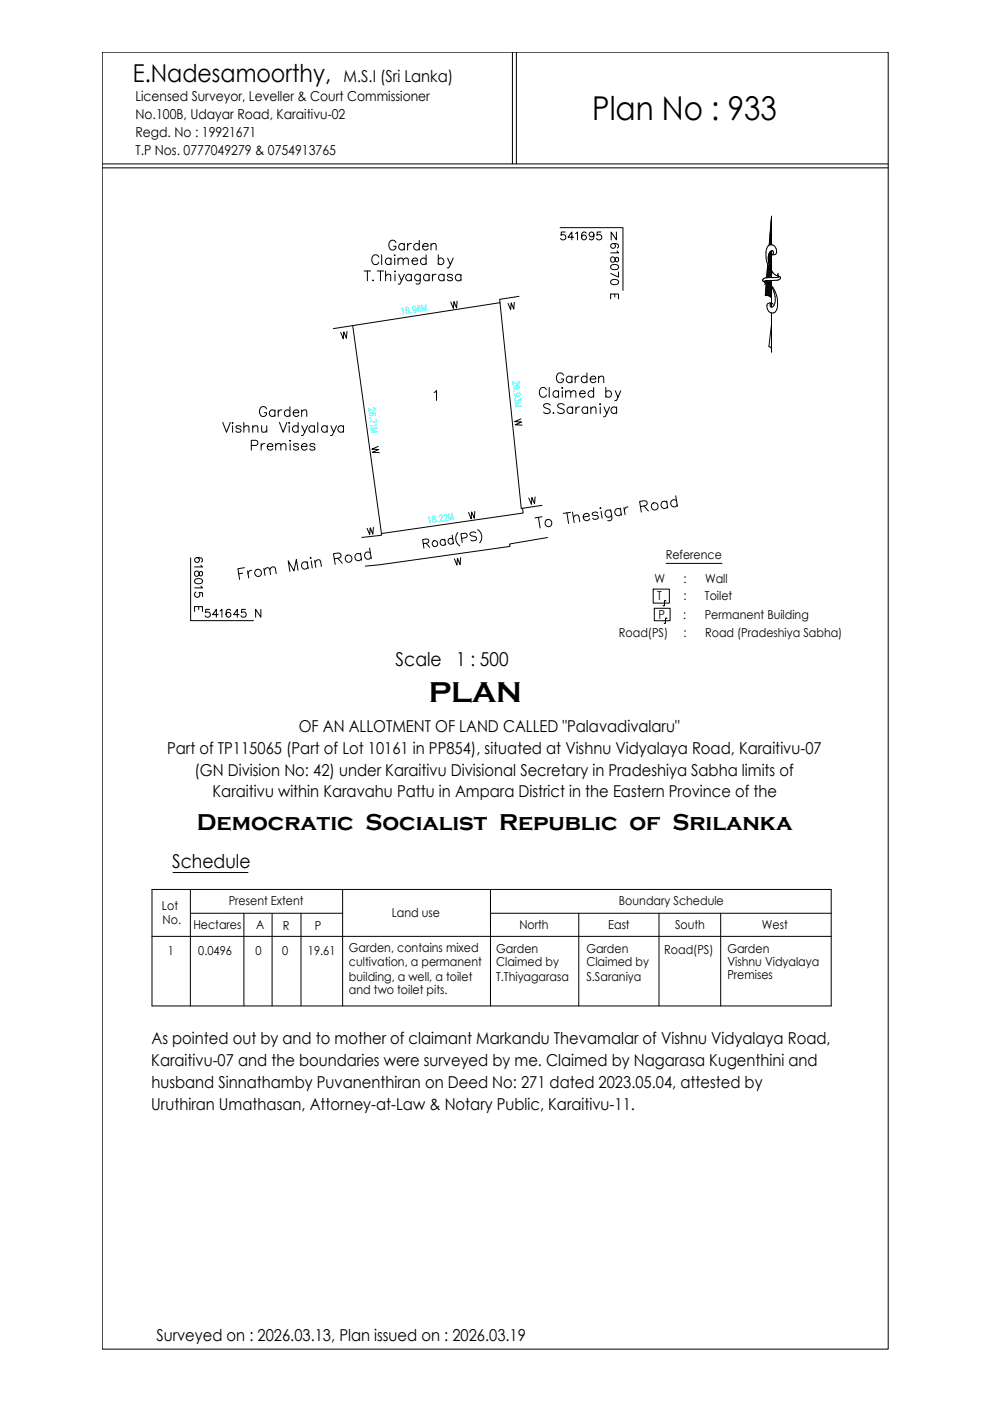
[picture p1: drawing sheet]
<svg xmlns="http://www.w3.org/2000/svg" width="210mm" height="297mm" viewBox="0 0 210 297" stroke-linecap="round" stroke-linejoin="round" font-family="sans-serif">
<!-- layer: BOUND-W-GEN -->
<path d="M74.8 69l-4.1 .7M110.1 62.8l-4.2 .7 .1 .7M110.8 107.8l.1 1-30 4.3v.4l-4.2 .4M114.9 107.1l-4.4 .7-4.5-43.6-31.2 4.8 6.1 44.1M116.1 114l-8 1.3v.6l-27.6 3.8-3 .3" fill="none" stroke="#000" stroke-width=".21"/>
<!-- layer: BOUND-OTHER-GEN -->
<g fill="none" stroke="#000" stroke-width=".21">
<path d="M21.7 11.1h166.6v274.9h-166.6zM108.6 11.1v23.7M109.5 11.1v23.7M21.7 35.6h166.6M21.7 34.8h166.6M118.7 48.3h13.4v13.3M40.4 118.3v13.3h13.3M141.2 119.5h11.9M138.5 124.9h3.4v3h-3.4zM138.7 129h3.4v2.6h-3.4zM32.2 188.6h144v24.7h-144zM32.2 198.5h144"/>
<path d="M36.7 185h15.9M40.4 193.6h32.2M40.4 188.6v24.7M51.7 193.6v19.7M57.7 193.8v19.5M63.8 193.6v19.7M72.6 188.6v24.7M104 193.6h72.2M104 188.6v24.7M122.7 193.6v19.7M139.7 193.6v19.7M152.8 193.6v19.7"/>
</g>
<!-- layer: CLI-ARR-NOR -->
<g fill="none" stroke="#000" stroke-width=".21">
<path d="M161.7 59.4l.1 .2M161.8 59.6l.4 .3M161.9 59.1l-.2 .3M162.1 59.7l.1 .2M162.2 59.6h-.1M162.2 59.9l.1 .3-.2 .1M162.3 59.7a4.6 4.6 0 0 1 2.5 3.8M162.5 59.9h1.1M162.5 59.8h1.1M162.5 59.6h1.1M162.5 59.5l-.2 3.2M162.6 58.7h1"/>
<path d="M162.6 58.6h1M162.6 58.5h1M162.6 58.3h1M162.6 58.2h1M162.6 58.1h1M162.6 57.9h1M162.6 57.8h1M162.7 57.5h.9M162.7 57.7h.9M162.7 57.4h.8M162.7 57.3h.7M162.7 57.1h.6"/>
<path d="M162.7 57h.5M162.7 56.9h.4M162.7 56.8h.4M162.7 56.6h.3M162.8 56.4h.1M162.8 56.1l-.2 2.8M162.9 52.2a1.13 1.13 0 0 1 1.3-.1 1.13 1.13 0 0 1 .5 1.2v.2M162.9 52.2a4.9 4.9 0 0 0 .1 4.3h-.3M162.9 54.5h.7M162.9 54.6h.7M162.9 54.8h.7M162.9 54.6l.2 1.5 .8 1.8"/>
<path d="M162.9 54.4h.7M162.9 54.9h.7M162.9 55h.7M162.9 55.2h.7M162.9 54.3h.7M162.9 55.3h.7M162.9 54.1h.7M162.9 55.4h.7M163 55.6h.6M163 56.5l.3 .7M163 54h.6M163 55.7h.6"/>
<path d="M163 55.8h.6M163 53.9h.6M163.1 56h.5M163.1 53.7h.5M163.1 51.9h.5M163.1 51.7h.5M163.1 53.6h.5M163.1 51.6h.5M163.1 51.5h.5M163.1 56.3h.5M163.1 51.3h.5M163.2 51.2h.4"/>
<path d="M163.2 53.6l-.3 1M163.2 53.5h.4M163.2 51.1h.4M163.2 50.9h.4M163.2 50.8h.4M163.2 56.4h.4M163.2 50.7h.4M163.2 50.6h.4M163.2 50.4h.4M163.2 50.3h.4M163.2 56.6h.4M163.2 50.2h.4"/>
<path d="M163.2 50h.4M163.3 49.9h.3M163.3 49.8h.3M163.3 49.6h.3M163.3 56.7h.3M163.3 49.2h.3M163.3 49.4h.3M163.3 53.3h.3M163.3 49.1h.3M163.3 49h.3M163.3 53.7l.5 .3M163.3 56.8h.3"/>
<path d="M163.3 48.8h.3M163.3 57.2l.9 .9 .8 .5M163.3 48.7h.3M163.4 48.6h.2M163.4 48.4h.2M163.4 48.3h.2M163.4 56.9h.2M163.4 48.2h.2M163.4 48.1h.2M163.4 47.9h.2M163.4 47.8h.2M163.4 47.7h.2"/>
<path d="M163.4 57.1h.2M163.4 47.5h.2M163.4 47.4h.2M163.5 47.3h.1M163.5 47.1h.1M163.5 46.9h.1M163.5 46.7h.1M163.5 54.6h.1M163.5 54.5h.1M163.5 54.3h.1M163.5 54.2h.1M163.6 53.2l-.4 .4"/>
<path d="M163.6 56.2h-.5h.5M163.6 51.9v-6.1l-.5 6.2M163.6 47h.1M163.6 49.5h-.3h.3M163.6 59.5v1.1M163.6 59.5l-1.4 .1M163.6 53.2v5.7M163.6 58.8l-1.3 .1-.4 .2M163.8 53.2h-.2M163.8 53.2a.52 .52 0 0 1 0 .8M163.8 54h.3M164.4 53.9l-.3 .1"/>
<path d="M164.7 53.5l-.3 .4M164.9 58.1l.1 .3M164.9 58.4l.6 .5M165 58.4l.1 .3-.2 .1-1.3 .1M165.1 58l-.2 .1M165.1 59.3l-1.5 .2M165.5 58.9l-.4 .4M162.3 62.5h1.3M162.3 62.4h1.3M162.3 62.3h1.3M162.3 62.1h1.3M162.3 62h1.3"/>
<path d="M162.3 61.9h1.3M162.3 61.7h1.3M162.3 61.6h1.3M162.4 61.5h1.2M162.4 61.2h1.2M162.4 61.3h1.2M162.4 61.1h1.2M162.4 60.9h1.2M162.4 60.8h1.2M162.4 60.7h1.1M162.4 60.6h1.2M162.4 60.4h1.2"/>
<path d="M162.4 60.3h1.2M162.5 60.2h1.1M162.5 60h1.1M163.1 62.8h.5M163.3 62.9h.3M163.3 60.4l.8 1.5M163.5 64.2l-.2 .6M163.5 64.3l.4 .2M163.5 63.1h.1M163.5 64.2a.77 .77 0 0 0-.9 .4 .77 .77 0 0 0 .1 .9 1.1 1.1 0 0 0 1.3 .8M163.6 66.4v2.4l-.6 4.7 .3 .1 .3 .3M163.6 62.6l-1.3 .1a1.39 1.39 0 0 1 1.3 .4"/>
<path d="M163.6 60.7v4.4M163.6 68.8v5.9M164.1 61.9a2.75 2.75 0 0 1-.4 3.2h-.3l-.1-.3M164.4 66.1l-.4 .2M164.8 63.5v.3a3.1 3.1 0 0 1-.4 2.3"/>
</g>
<!-- layer: TEXT-INFO-PLAN -->
<g fill="none" stroke="#000" stroke-width=".21">
<path d="M77.2 57.5h1.4M77.9 57.5v2M79.1 59.3v.2l.1-.1M80 57.5h1.4M80.3 54.5a.76 .76 0 0 0-.9-.5 .76 .76 0 0 0-.6 .8 .91 .91 0 0 0 .2 1 .91 .91 0 0 0 1 .2l.3-.4M80.7 57.5v2M81.8 58.6l.5-.4h.5v1.3M81.8 57.5v2M83.7 57.5v.2zM83.7 58.2v1.3M84.5 58.2l.6 1.3 .6-1.3M85.1 59.5l-.3 .6-.4 .1"/>
<path d="M87.2 58.4a.67 .67 0 0 0-1 0 .67 .67 0 0 0 0 .9 .67 .67 0 0 0 1-.1M87.2 58.2v1.3M89.1 58.2v1.5a.55 .55 0 0 1-.3 .5 .55 .55 0 0 1-.6-.1M89.1 58.4a.67 .67 0 0 0-1 0 .67 .67 0 0 0 0 .9 .67 .67 0 0 0 1-.1M91 58.4a.66 .66 0 0 0-1 0 .66 .66 0 0 0 0 .9 .66 .66 0 0 0 1-.1M91 58.2v1.3M91.7 58.2v1.3M92.5 58.2a.66 .66 0 0 0-.8 .5M94.2 58.4a.66 .66 0 0 0-1 0 .66 .66 0 0 0 0 .9 .66 .66 0 0 0 1-.1M94.2 58.2v1.3M94.9 54.7l.6 1.4 .6-1.4M95.5 56.1l-.4 .7h-.3"/>
<path d="M95.9 58.4a.63 .63 0 0 0-1 0l.1 .2 .8 .3 .1 .3a.63 .63 0 0 1-1 0M97.7 58.4a.66 .66 0 0 0-.9 0 .66 .66 0 0 0 0 .9 .66 .66 0 0 0 .9-.1M97.7 58.2v1.3M129.6 54.6a.62 .62 0 0 1 .7 0 .62 .62 0 0 1 .2 .7 .33 .33 0 0 0 .6 .1 .61 .61 0 0 0-.2-.8l-.4 .2a.6 .6 0 0 1-.2 .7 .6 .6 0 0 1-.7-.1zM129.6 56.3a1.06 1.06 0 0 1 1.5 .2v.2a.96 .96 0 0 1-1.6 0zM129.6 59.5a1.06 1.06 0 0 1 1.5 .2v.2a.96 .96 0 0 1-1.6 0zM131.1 57.7v1.1l-1.6-.8M73.6 70.3l-.2 1.4-.5-1.3-.1 1.4-.6-1.3M96.9 63.8l-.1 1.5-.6-1.4-.1 1.5-.5-1.4M109.1 64.1l-.2 1.4-.5-1.3-.1 1.5-.6-1.4M129.5 63.4v-1.1h1.6v1.1M130.3 62.3v.7"/>
<path d="M47.2 89.6l.8 2 .8-2M49.3 89.6v.2zM49.3 90.3v1.3M51.1 90.6a.63 .63 0 0 0-1.1 0l.1 .2 .9 .3 .1 .3a.63 .63 0 0 1-1.1 0M51.7 90.7l.5-.4 .5 .1 .1 1.2M51.7 89.6v2M53.6 90.7l.5-.4 .5 .1 .1 1.2M53.6 90.3v1.3M55.5 90.3l.1 1.3h.5l.5-.3M56.6 90.3v1.3M59.2 89.6l.8 2 .8-2M61.3 90.3v1.3"/>
<path d="M63.2 90.6a.66 .66 0 0 0-1-.1 .66 .66 0 0 0 0 .9 .66 .66 0 0 0 1 0M63.2 89.6v2M64 90.3l.6 1.3 .6-1.3M66.7 90.6a.67 .67 0 0 0-1-.1 .67 .67 0 0 0 0 .9 .67 .67 0 0 0 1 0M66.7 90.3v1.3M67.4 89.6v2M69.4 90.6a.67 .67 0 0 0-1-.1 .67 .67 0 0 0 0 .9 .67 .67 0 0 0 1 0M69.4 90.3v1.3M70.2 90.3l.5 1.3 .6-1.3M70.7 91.6l-.4 .7h-.2M72.8 90.6a.67 .67 0 0 0-.9-.1 .67 .67 0 0 0 0 .9 .67 .67 0 0 0 .9 0M72.8 90.3v1.3"/>
<path d="M92.1 83.2l.5-.4v2.1M115.9 82.7a.77 .77 0 0 0-.9-.6 .77 .77 0 0 0-.6 .8 .91 .91 0 0 0 .2 1 .91 .91 0 0 0 1 .2l.3-.4M116.4 82.2v2M116.6 85.9a.79 .79 0 0 0-.7-.3 .79 .79 0 0 0-.6 .5l.2 .3 .7 .3a.5 .5 0 0 1 .4 .4 .5 .5 0 0 1-.2 .5 .97 .97 0 0 1-1.1-.2M117.3 87.5v.2l.1-.1M118.4 83.1a.66 .66 0 0 0-.9-.1 .66 .66 0 0 0 0 1 .66 .66 0 0 0 .9-.1M118.4 82.8v1.4M119.2 82.8v1.4M119.6 85.9a.78 .78 0 0 0-.7-.3 .78 .78 0 0 0-.7 .5l.2 .3 .8 .3a.5 .5 0 0 1 .4 .4 .5 .5 0 0 1-.2 .5 .96 .96 0 0 1-1.2-.2M119.9 83.2l.5-.4 .5 .1 .1 1.3M119.9 82.8v1.4M121 83.2l.5-.4 .5 .1 .1 1.3"/>
<path d="M121.4 86.6a.67 .67 0 0 0-1-.1 .67 .67 0 0 0 0 1 .67 .67 0 0 0 1-.1M121.4 86.3v1.4M122.1 86.3v1.4M122.9 83.4h1.2a.64 .64 0 0 0-.9-.5 .64 .64 0 0 0-.2 1 .63 .63 0 0 0 1.1 0M122.9 86.3a.66 .66 0 0 0-.8 .6M124.6 86.6a.67 .67 0 0 0-1-.1 .67 .67 0 0 0 0 1 .67 .67 0 0 0 1-.1M124.6 86.3v1.4M125.3 86.7l.5-.4 .5 .1 .1 1.3M125.3 86.3v1.4M125.9 83.1a.66 .66 0 0 0-1-.1 .66 .66 0 0 0 0 1 .66 .66 0 0 0 1-.1M125.9 82.2v2M127.3 85.6v.2z"/>
<path d="M127.3 86.3v1.4M128.1 86.3l.6 1.4 .5-1.4M128.4 83.1a.67 .67 0 0 1 1-.1 .67 .67 0 0 1 0 1 .67 .67 0 0 1-1-.1M128.4 82.2v2M128.7 87.7l-.3 .6-.4 .1M130.4 82.8l.6 1.4 .6-1.4M130.7 86.6a.67 .67 0 0 0-.9-.1 .67 .67 0 0 0 0 1 .67 .67 0 0 0 .9-.1M130.7 86.3v1.4M131 84.2l-.3 .6-.4 .1M41.8 118.2a.52 .52 0 0 1 .4 .7 .52 .52 0 0 1-.8 .2 .52 .52 0 0 1 .1-.8l.3-.1a.78 .78 0 0 1 1.1 .7l-.2 .3M42.6 119.8l.3 .4h-1.6M65.1 119l.3 1.6"/>
<path d="M65.2 119.4a.73 .73 0 0 0-1.1 0 .73 .73 0 0 0 .2 1.1 .73 .73 0 0 0 1-.3M65.9 118.2v.2l-.1-.1zM66 118.9l.2 1.5M66.7 118.8l.3 1.5M66.8 119.2l.5-.5h.5l.3 1.4M70.9 118.5l1.3-.3a.54 .54 0 0 0-.2-.9l-1.3 .1 .4 2.3M71.6 118.4l1 1M76.4 117.3l.3 1.5M76.5 117.6a.73 .73 0 0 0-1.1 0 .73 .73 0 0 0 .2 1.1 .73 .73 0 0 0 1-.2M78.4 116.2l.3 2.3M78.5 117.3a.73 .73 0 0 0-1 0 .73 .73 0 0 0 .1 1.1 .73 .73 0 0 0 1.1-.3M79.2 111.8l-.1 1.4-.6-1.3-.1 1.5-.6-1.4"/>
<path d="M89.7 115.3l1.1-.3 .1-.3-.1-.3-.4-.1-.8 .1 .3 1.8M90.3 115.2l.8 .9M94.3 114.3l.2 1.3M94.3 114.6a.6 .6 0 0 0-.9 0 .6 .6 0 0 0 .2 .9 .6 .6 0 0 0 .8-.2M95.9 113.4l.2 1.9M96 114.3a.6 .6 0 0 0-.9 .1 .6 .6 0 0 0 .2 .9 .6 .6 0 0 0 .8-.3M97.1 112.9a1.93 1.93 0 0 0 .4 2.8M97.7 118.3l-.2 1.4-.5-1.3-.1 1.4-.6-1.3M97.9 114.1l.8-.1 .4-.4a.48 .48 0 0 0-.6-.5l-.8 .1 .3 1.8M100.7 108.4l-.1 1.5-.6-1.4-.1 1.5-.6-1.4M100.9 113a.7 .7 0 0 0-.8-.2 .7 .7 0 0 0-.4 .5l.2 .3 .9 .2 .3 .5a.84 .84 0 0 1-1.3 .2M101.3 112.3a1.93 1.93 0 0 1 .4 2.8"/>
<path d="M113.5 105.4l-.2 1.4-.5-1.3-.1 1.4-.6-1.3M114.2 109.7l.3 2.2M114.9 109.6l-1.5 .2M120.2 108.7l.4 2.3M121 108.6l-1.6 .3M121.4 108.5l.3 2.3M121.6 109.7l.4-.5h.6l.3 1.4M123.7 109.6l1.2-.2a.71 .71 0 0 0-1-.4 .71 .71 0 0 0-.1 1.2 .69 .69 0 0 0 1.2-.2M126.7 108.8a.69 .69 0 0 0-1.2 .2l.4 .3 .8 .1 .2 .3a.69 .69 0 0 1-1.2 .2M127.3 107.6v.2l-.1-.1zM127.4 108.4l.3 1.5M129.5 108.1l.3 1.7a.6 .6 0 0 1-.3 .5 .6 .6 0 0 1-.6 .1"/>
<path d="M129.5 108.4a.73 .73 0 0 0-1 0 .73 .73 0 0 0 .1 1.1 .73 .73 0 0 0 1.1-.3M131.5 107.7l.3 1.5M131.6 108.1a.74 .74 0 0 0-1.1 0 .74 .74 0 0 0 .2 1.1 .74 .74 0 0 0 1-.3M132.3 107.6l.2 1.5M133.1 107.5a.73 .73 0 0 0-.7 .8M135.8 107.4l1.3-.3a.53 .53 0 0 0-.2-.9l-1.3 .1 .4 2.3M136.5 107.3l1 1M141.3 106.2l.3 1.5M141.4 106.5a.73 .73 0 0 0-1.1 .1 .73 .73 0 0 0 .2 1.1 .73 .73 0 0 0 1-.3M143.3 105.1l.3 2.3M143.4 106.2a.73 .73 0 0 0-1 .1 .73 .73 0 0 0 .1 1 .73 .73 0 0 0 1.1-.2M41.3 122.9l.7-.2a.75 .75 0 0 1 .9 .4v.2a.96 .96 0 0 1-1.6 0z"/>
<path d="M41.4 121.2a.62 .62 0 0 1 .7 0 .62 .62 0 0 1 .2 .7 .34 .34 0 0 0 .5 .1 .62 .62 0 0 0-.1-.8h-.3l-.2 .5a.48 .48 0 0 1-.4 .5 .48 .48 0 0 1-.5-.4zM41.6 125.5a.59 .59 0 0 0-.3 .9 .59 .59 0 0 0 .9 .1 .59 .59 0 0 0 0-.9l.7 .1v.8M42.6 124.3l.3 .3h-1.6M51.5 121.5l-.9 .2M51.8 120.4l-1.4 .2 .4 2.2M52.5 121l.2 1.5M53.4 120.9a.74 .74 0 0 0-.8 .8M55.9 120.5l.3 1.5M56 120.9l.5-.5h.5l.4 1.4M57.2 120.7l.5-.5h.5l.4 1.4M63.2 120.9l-.4-2.3-.5 2.4-1.2-2.1 .4 2.3"/>
<circle cx="73.9" cy="118.4" r=".76"/>
<circle cx="92.2" cy="115.2" r=".62"/>
<circle cx="116.3" cy="110.9" r=".76"/>
<circle cx="138.8" cy="107.3" r=".75"/>
<circle cx="54.7" cy="121.4" r=".76"/>
</g>
<g fill="none" stroke="#0ff" stroke-width=".21">
<path d="M85.1 65.6l.3-.3 .2 1.3M86 65.3l.1 .3a.48 .48 0 0 1 .6 .2 .48 .48 0 0 1-.1 .6 .42 .42 0 0 1-.6-.3 .42 .42 0 0 1 .5-.5l.1-.2-.1-.2zM87.2 66.2v.1M88.1 65.3l-.1 .3a.36 .36 0 0 1-.5-.3 .36 .36 0 0 1 .6-.2v.2a.65 .65 0 0 1-.2 .9l-.3-.1M89.1 64.9l-.3-.1a.76 .76 0 0 0 .2 1.3 .39 .39 0 0 0 .2-.5 .39 .39 0 0 0-.5-.2l-.1 .3M90.4 65.9l-.2-1.4-.2 1.4-.6-1.2 .2 1.3M78.5 88.6h.1M78.6 90.9l1.4-.2-1.3 .6 1.3 .2-1.3 .2M78.7 87.5l.3 .1a.36 .36 0 0 1-.3 .6 .36 .36 0 0 1-.2-.6l.2-.1a.64 .64 0 0 1 .9 .3l-.1 .2M79.2 86.5h.2l.1 .3-.3 .3-1.1-.6 .1 .7M79.6 89.9l.3 .3-1.3 .1M79.8 88.9v.7l-1.3-.3"/>
<path d="M109.1 82.9l-.1 .1M109.2 83.5l-.2 .2a.77 .77 0 0 0 1.4-.1 .38 .38 0 0 0-.6-.3 .38 .38 0 0 0-.1 .7h.3M109.2 85.4l1.3-.1-1.2 .5 1.3 .3-1.3 .2M109.3 81.9l.3 .1a.36 .36 0 0 1-.3 .5 .36 .36 0 0 1-.3-.6h.3a.63 .63 0 0 1 .9 .3l-.2 .2M109.7 80.8l.4 .2-.1 .3-.1 .1-1.2-.5 .1 .7M110.4 84.4l.1 .5-.5-.2a.39 .39 0 0 1-.6 .4 .39 .39 0 0 1 0-.7M90.8 109.9l.2-.3 .2 1.3M91.7 109.5v.4a.49 .49 0 0 1 .6 .2 .49 .49 0 0 1-.1 .6 .42 .42 0 0 1-.5-.3 .42 .42 0 0 1 .4-.5l.2-.2-.1-.2zM92.8 110.5l.1 .1M93.2 109.6v-.3l.3-.1 .3 .3-.5 1.1 .7-.1M94.2 109.4v-.2l.3-.2 .3 .4-.5 1 .7-.1M96.1 110.1l-.2-1.3-.2 1.4-.6-1.2 .2 1.3"/>
</g>
<!-- layer: VIR-CLITCH -->
<path d="M141.2 127.4h-.3v1l-.3-.1M141.4 131.2l-.3-.1v1h-.3" fill="none" stroke="#000" stroke-width=".21"/>
<text font-size="7" x="125.6" y="25.4">Plan No : 933</text>
<text font-size="6.3" x="90.9" y="148.9">PLAN</text>
<g font-size="5.3">
<text x="81.1" y="54.3">Garden</text>
<text x="53.6" y="89.6">Garden</text>
<text x="52.2" y="96.7">Premises</text>
</g>
<text font-size="5.2" x="28.2" y="17.3">E.Nadesamoorthy,</text>
<text font-size="5" x="41.7" y="175.9">Democratic Socialist Republic of Srilanka</text>
<g font-size="4.9">
<text x="117.5" y="52.2">541695 N</text>
<text x="116.8" y="82.2">Garden</text>
</g>
<g font-size="4.4">
<text x="107.9" y="91.4">W</text>
<text x="77.6" y="97.4">W</text>
<text x="42.3" y="131.9">541645 N</text>
</g>
<g font-size="4.1">
<text x="83.9" y="141.1">Scale</text>
<text x="96.7" y="141.1">1 : 500</text>
<text x="36.5" y="184.1">Schedule</text>
</g>
<g font-size="3.5">
<text x="72.8" y="17.3">M.S.I (Sri Lanka)</text>
<text x="63.3" y="155.2">OF AN ALLOTMENT OF LAND CALLED &quot;Palavadivalaru&quot;</text>
<text x="35.4" y="159.9">Part of TP115065 (Part of Lot 10161 in PP854), situated at Vishnu Vidyalaya Road, Karaitivu-07</text>
<text x="41.2" y="164.4">(GN Division No: 42) under Karaitivu Divisional Secretary in Pradeshiya Sabha limits of</text>
<text x="45.1" y="169">Karaitivu within Karavahu Pattu in Ampara District in the Eastern Province of the</text>
<text x="32.1" y="221.4">As pointed out by and to mother of claimant Markandu Thevamalar of Vishnu Vidyalaya Road,</text>
<text x="32.1" y="226.1">Karaitivu-07 and the boundaries were surveyed by me. Claimed by Nagarasa Kugenthini and</text>
<text x="32.1" y="230.7">husband Sinnathamby Puvanenthiran on Deed No: 271 dated 2023.05.04, attested by</text>
<text x="32.1" y="235.3">Uruthiran Umathasan, Attorney-at-Law &amp; Notary Public, Karaitivu-11.</text>
<text x="33.1" y="284.3">Surveyed on : 2026.03.13, Plan issued on : 2026.03.19</text>
</g>
<g font-size="2.9">
<text x="28.7" y="21.5">Licensed Surveyor, Leveller &amp; Court Commissioner</text>
<text x="28.7" y="25.2">No.100B, Udayar Road, Karaitivu-02</text>
<text x="28.7" y="29">Regd. No : 19921671</text>
<text x="28.7" y="32.9">T.P Nos. 0777049279 &amp; 0754913765</text>
</g>
<g font-size="2.6">
<text x="141.1" y="118.6">Reference</text>
<text x="138.8" y="123.6">W</text>
<text x="144.9" y="123.6">:</text>
<text x="149.5" y="123.6">Wall</text>
<text x="139.4" y="127.3">T</text>
<text x="139.6" y="131.3">P</text>
<text x="144.9" y="131.3">:</text>
<text x="144.9" y="127.3">:</text>
<text x="149.4" y="131.3">Permanent Building</text>
<text x="149.5" y="127.3">Toilet</text>
<text x="131.2" y="135.1">Road(PS)</text>
<text x="144.9" y="135.1">:</text>
<text x="149.5" y="135.1">Road (Pradeshiya Sabha)</text>
<text x="48.5" y="191.9">Present Extent</text>
<text x="131.2" y="191.9">Boundary Schedule</text>
<text x="34.3" y="192.9">Lot</text>
<text x="34.5" y="195.9">No.</text>
<text x="41" y="197">Hectares</text>
<text x="54.3" y="197">A</text>
<text x="60" y="197.1">R</text>
<text x="66.8" y="197.1">P</text>
<text x="83" y="194.4">Land use</text>
<text x="110.1" y="197">North</text>
<text x="128.9" y="197">East</text>
<text x="143.1" y="197">South</text>
<text x="161.6" y="197">West</text>
<text x="35.6" y="202.5">1</text>
<text x="42" y="202.6">0.0496</text>
<text x="54.2" y="202.5">0</text>
<text x="59.8" y="202.4">0</text>
<text x="65.3" y="202.5">19.61</text>
<text x="74" y="201.9">Garden, contains mixed</text>
<text x="105.2" y="202">Garden</text>
<text x="124.3" y="202">Garden</text>
<text x="140.8" y="202.2">Road(PS)</text>
<text x="154.2" y="202">Garden</text>
<text x="74" y="204.9">cultivation, a permanent</text>
<text x="74" y="208">building, a well, a toilet</text>
<text x="105.2" y="204.9">Claimed by</text>
<text x="105.2" y="208">T.Thiyagarasa</text>
<text x="124.3" y="204.9">Claimed by</text>
<text x="124.3" y="208">S.Saraniya</text>
<text x="154.2" y="204.8">Vishnu Vidyalaya</text>
<text x="154.2" y="207.6">Premises</text>
<text x="74" y="210.8">and two toilet pits.</text>
</g>
</svg>
